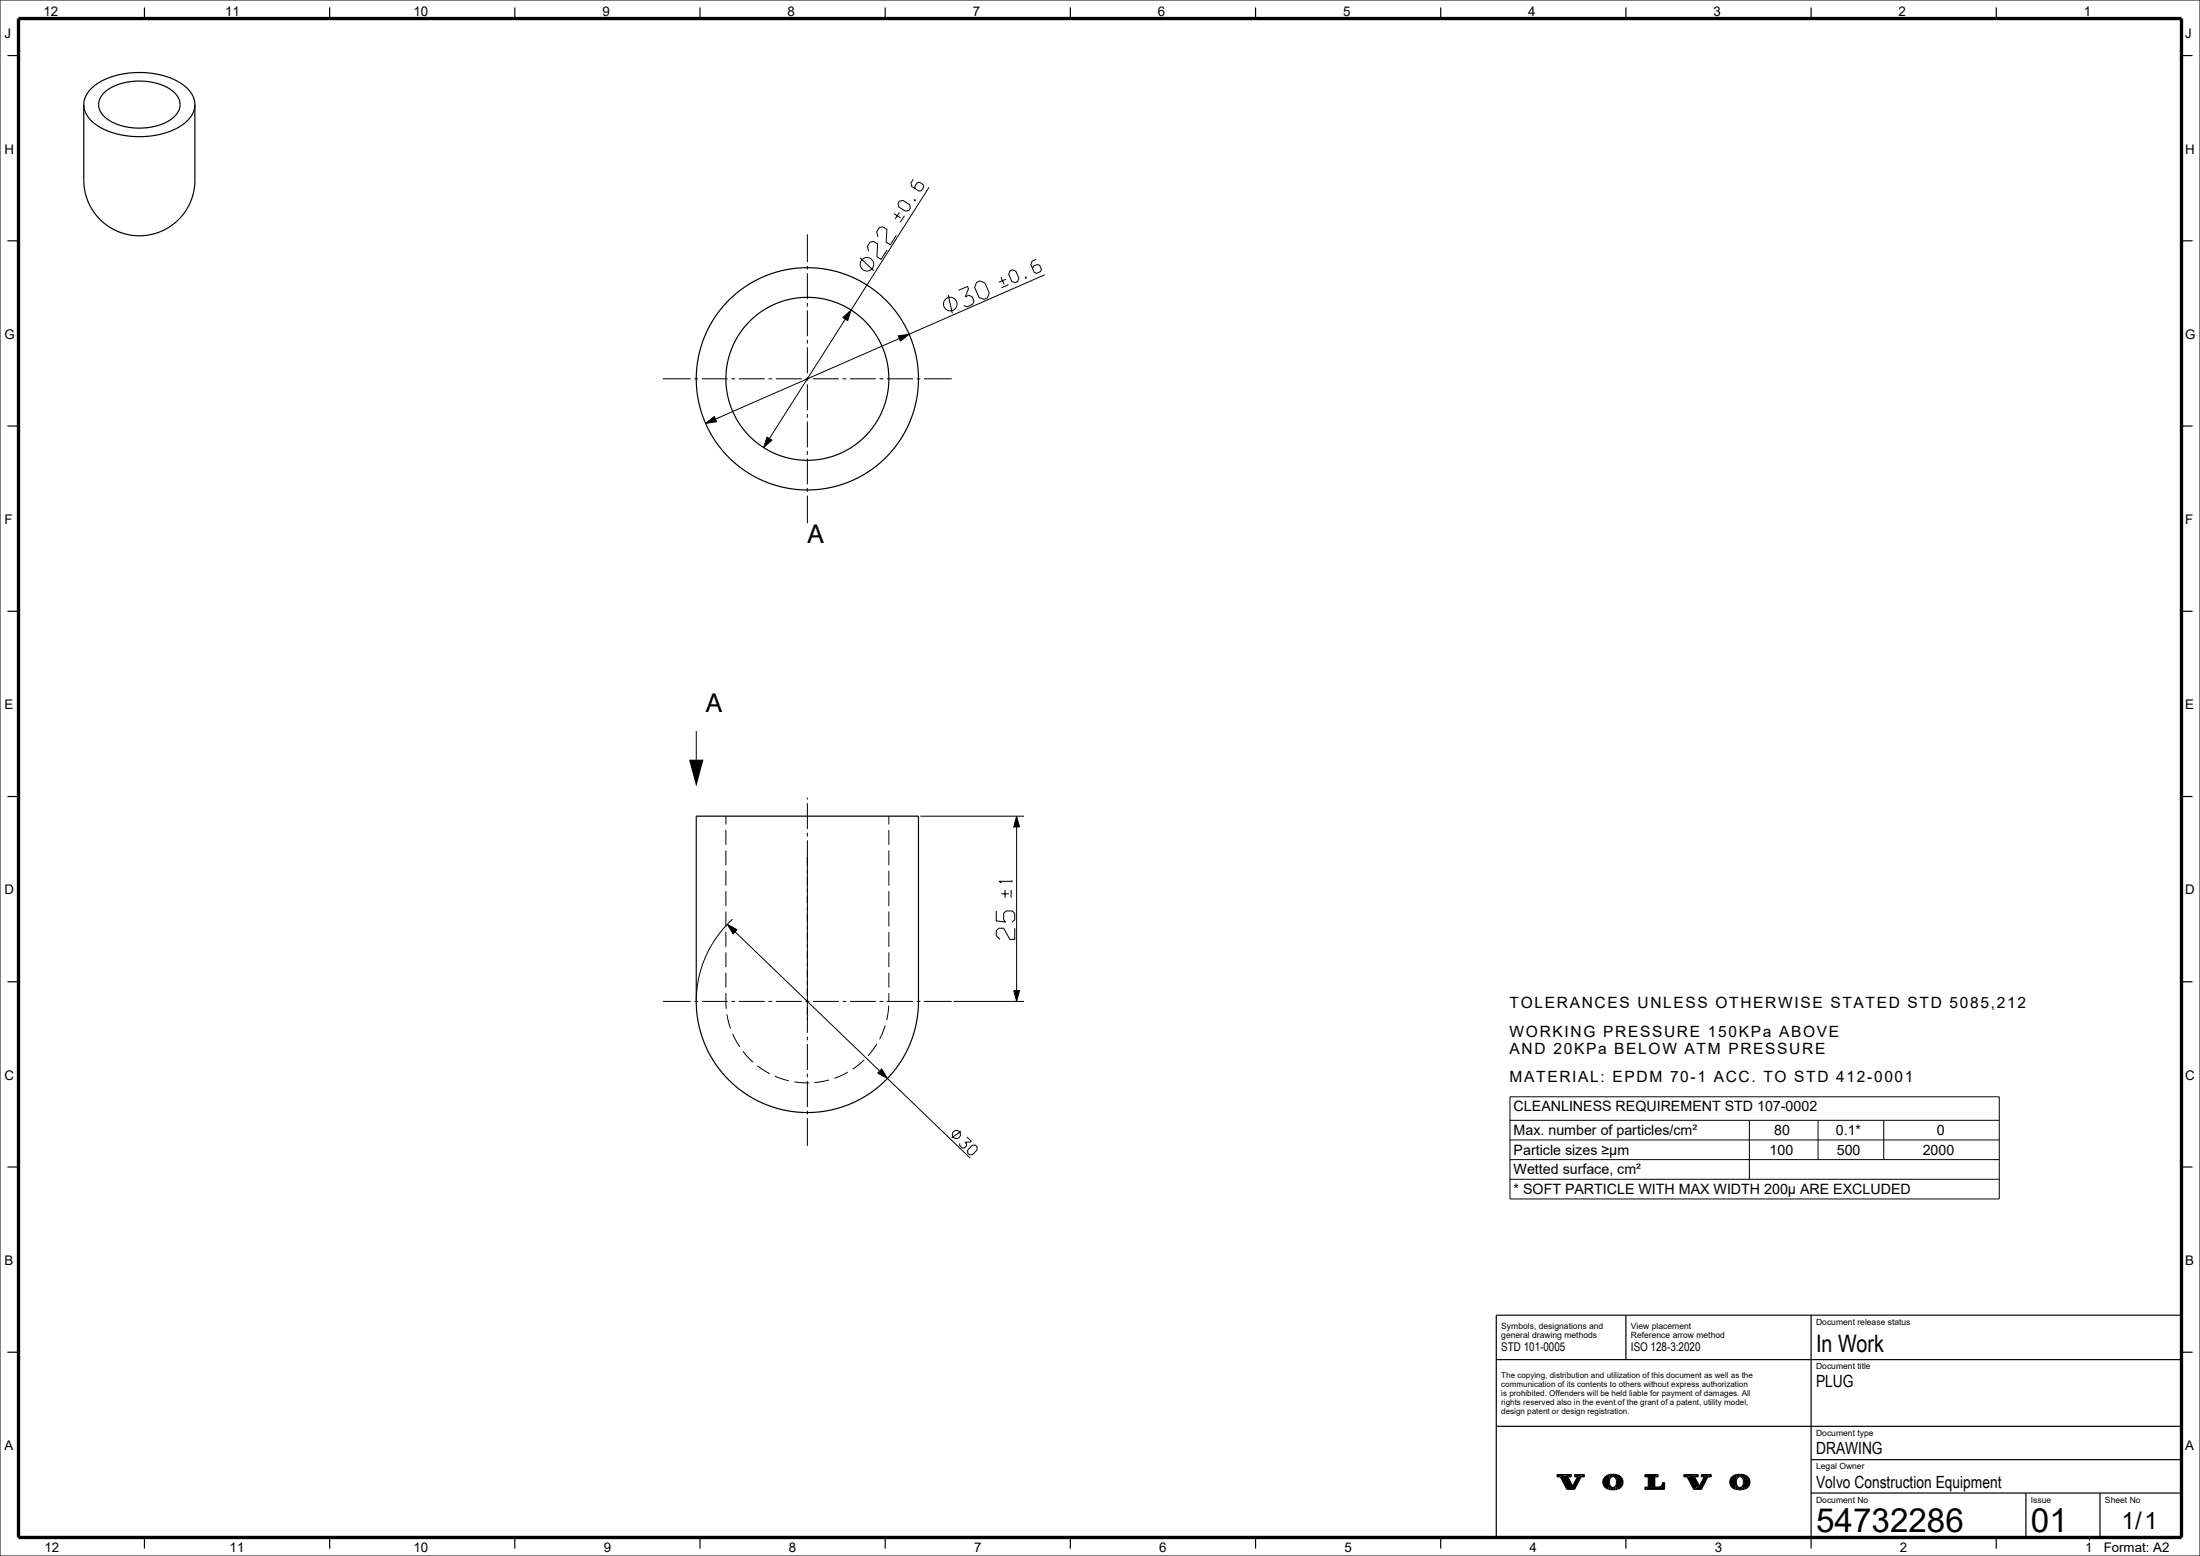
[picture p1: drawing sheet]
<svg xmlns="http://www.w3.org/2000/svg" width="594mm" height="420mm" viewBox="0 0 594 420" stroke-linecap="round" stroke-linejoin="round" font-family="sans-serif">
<g fill="#000">
<path d="M227.6 85.7l2.2-2-.9 2.9z" fill-rule="evenodd"/>
<path d="M242.5 90.7l3-.5-2.4 1.9z" fill-rule="evenodd"/>
<path d="M190.5 114.3l2.4-1.9 .6 1.4z" fill-rule="evenodd"/>
<path d="M207.1 118l1.3 .8-2.2 2z" fill-rule="evenodd"/>
<path d="M186 205.1h3.9l-1.9 7.2z" fill-rule="evenodd"/>
<path d="M274.5 220.3l.8 2.9h-1.6z" fill-rule="evenodd"/>
<path d="M196.4 249.5l2.6 1.5-1.1 1.1z" fill-rule="evenodd"/>
<path d="M273.7 267.4h1.6l-.8 2.9z" fill-rule="evenodd"/>
<path d="M238.1 288.5l1.5 2.6-2.6-1.4z" fill-rule="evenodd"/>
<path d="M420.4 398.6l3.9-.6-1 .6 1.3 2.5 1.3-2.5 1.9-.6v.6h-.9l-1.7 3.4h-2.1l-1.8-3.4z" fill-rule="evenodd"/>
<path d="M423.3 398.6l1-.6v.6z" fill-rule="evenodd"/>
<path d="M420.4 398h3.9l-3.9 .6z" fill-rule="evenodd"/>
<path d="M425.1 398h2.7l-1.9 .6h-.8z" fill-rule="evenodd"/>
<path d="M434.5 398l.1 1.8z" fill-rule="evenodd"/>
<path d="M434.5 398l1.1-.1-1 1.5z" fill-rule="evenodd"/>
<path d="M435.6 397.9l.5 .1-.2 .7-.7-.1z" fill-rule="evenodd"/>
<path d="M436.1 398l.6 .1-.3 1.6-.5-1z" fill-rule="evenodd"/>
<path d="M436.7 398.1a2 2 0 0 1 1.5 1.9 2 2 0 0 1-1.5 2l-.3-2.3z" fill-rule="evenodd"/>
<path d="M446.8 398.6l.9-.6v.6z" fill-rule="evenodd"/>
<path d="M454.6 398h3.9l-3 .6h-.9z" fill-rule="evenodd"/>
<path d="M455.5 398.6l3-.6v.6h-.9l1.3 2.5-1.6 .9z" fill-rule="evenodd"/>
<path d="M459.4 398h2.6l-1.9 .6h-.7z" fill-rule="evenodd"/>
<path d="M460.1 398.6l1.9-.6v.6h-.9l-1.7 3.4h-2.1l1.6-.9z" fill-rule="evenodd"/>
<path d="M468.8 398v1.8z" fill-rule="evenodd"/>
<path d="M468.8 398l1-.1-.9 1.5z" fill-rule="evenodd"/>
<path d="M469.8 397.9l.6 .1-.2 .7-.7-.1z" fill-rule="evenodd"/>
<path d="M470.4 398l.5 .1-.2 1.6-.5-1z" fill-rule="evenodd"/>
<path d="M470.9 398.1a2 2 0 0 1 1.6 1.9 2 2 0 0 1-1.5 2l-.3-2.3z" fill-rule="evenodd"/>
<path d="M433.3 398.7l1.2-.7v2.1l-.2 1.9a1.97 1.97 0 0 1-1-3.3z" fill-rule="evenodd"/>
<path d="M434.5 400.1l.4 2-.6-.1z" fill-rule="evenodd"/>
<path d="M434.6 400.7a.97 .97 0 0 0 .9 .8v.6h-.6z" fill-rule="evenodd"/>
<path d="M435.5 401.5l.7-.5-.1 1.1h-.6z" fill-rule="evenodd"/>
<path d="M436.4 400l.3 2-.6 .1z" fill-rule="evenodd"/>
<path d="M444.1 401.4h.9l-.9 .6z" fill-rule="evenodd"/>
<path d="M444.1 398h3.6l-.9 .6v2.8h-1.8v-2.8h-.9z" fill-rule="evenodd"/>
<path d="M444.1 402l.9-.6h1.8a1.71 1.71 0 0 0 1.9-.5l.2-.7h.6v1.8z" fill-rule="evenodd"/>
<path d="M448.9 400.2h.6z" fill-rule="evenodd"/>
<path d="M467.5 398.7l1.3-.7v2.1l-.3 1.9a1.97 1.97 0 0 1-1-3.3z" fill-rule="evenodd"/>
<path d="M468.8 400.1l.4 2-.7-.1z" fill-rule="evenodd"/>
<path d="M468.9 400.7a.97 .97 0 0 0 .9 .8v.6h-.6z" fill-rule="evenodd"/>
<path d="M469.8 401.5l.7-.5-.1 1.1h-.6z" fill-rule="evenodd"/>
<path d="M470.7 400l.3 2-.6 .1z" fill-rule="evenodd"/>
</g>
<g fill="none" stroke="#000" stroke-width=".27">
<path d="M0 0h594v420h-594zM241.4 57.7l1.8 1.1M242.8 54.3l1-.2 1.8 1.1 .2 1-.4 .6-1 .2-1.7-1.1-.2-1zM242.8 57.4l-1.1 1.7M244.2 58.2l-1.1 1.8M246.6 48.4l-.6 1 .2 1 1.9 1.2 .7-.1 .6-1-.1-.7-1-.6-.7 .1-.6 1 .2 .7M247 53.9l.2 .1-.2 .2-.2-.1zM250.8 50.6l-21 33.1M218 63.3v7.5M218 71.8v1M218 73.8v7M232.2 69.6l3.7 3.5"/>
<path d="M239.5 67.5l-1.6 2.5-1.1-.7 .2-3.4-1.2-.7-.9 .2-.7 1.1 .3 1.4M242 63.5l-1.6 2.6-1.1-.7 .2-3.5-1.2-.7-.9 .2-.7 1.1 .3 1.4M256 79.6l1.1 5M258.8 78.4l2.4-1.1 .3 .6-.9 2.2 .9-.4 .9 .4 .6 1.2-.4 .9-1.5 .6-.9-.3M263.7 76.2l.9-.4 1.3 .6 1.2 2.7-.5 1.3-.9 .4-1.3-.5-1.3-2.7zM270.3 74.8l.8 1.9M271.6 75.3l-1.9 .9M272.3 76.8l-1.9 .9M272.7 73.1l.6-.3 1 .4 .8 1.9-.4 .9-.6 .3-.9-.4-.9-1.9zM276.8 74.9l.2-.1 .1 .2-.2 .1zM279.7 70l-1 .5-.4 .9 1 2.1 .6 .3 1-.5 .3-.6-.5-1.1-.6-.2-1.1 .5-.2 .6M282.1 74.2l-36.6 16"/>
<path d="M218 81.8v1M218 83.8v7M218 91.8v1M218 93.8v7M227.6 85.7l2.2-2-.9 2.9zM228.2 86.1l-20.5 32.3M242.5 90.7l3-.5-2.4 1.9zM242.8 91.4l-49.6 21.7M179 102.3h7.5M187.5 102.3h1M189.5 102.3h7M190.5 114.3l2.4-1.9 .6 1.4z"/>
<path d="M197.5 102.3h1M199.5 102.3h7M207.1 118l1.3 .8-2.2 2zM207.5 102.3h1M209.5 102.3h7M217.5 102.3h1M218 101.8v1M218 103.8v7M218 111.8v1M218 113.8v7M219.5 102.3h7M227.5 102.3h1"/>
<path d="M229.5 102.3h7M237.5 102.3h1M239.5 102.3h7M247.5 102.3h1M249.5 102.3h7.5M218 121.8v1M218 123.8v7M218 131.8v1M218 133.8v7.5M188 197.3v7.8M188 212.3h.1M218 215.3v.5"/>
<path d="M218 216.8v7M196 220.3v2.3M196 224.1v4M196 229.6v4M196 235.1v4M218 224.8v1M218 226.8v52M240 220.3v2.3M240 224.1v4M240 229.6v4M240 235.1v4M248.5 220.3h28"/>
<path d="M273.2 237.9h-3.5l.7 .5M273.2 237.7v.4M274.5 220.3l.8 2.9h-1.6zM274.5 223.2v44.2M196 240.6v4M196 246.1v4M196 251.6v4M196 257.1v4M196.4 249.5l2.6 1.5-1.1 1.1zM197.8 248.1l-2.1 2.1-1.9 2.4-1.8 2.7-1.3 2.6-1.1 2.8-.9 3.2-.5 2.7-.2 3.2M198.5 251.5l39 37.6M240 240.6v4"/>
<path d="M240 246.1v4M240 251.6v4M240 257.1v4M269 245.9v2.7l2.5 .3-.5-.7v-1.6l.7-.7h1.6l.7 .7v1.6l-.7 .7M270.3 241.3h2.1M271.4 240.2v2.1M273 240.2v2.1M274 250.6v3h-1.3l-1.7-3h-1.3l-.7 .6v1.4l1 1M179 270.3h7.5M187.5 270.3h1M189.5 270.3h7M196 268.1l.1 4.2"/>
<path d="M196 262.6v4M196.3 273.8l1 3.9M197.5 270.3h1M197.8 279.1l1.9 3.5M199.5 270.3h7M207.5 270.3h1M209.5 270.3h7M217.5 270.3h1M218 279.8v1M219.5 270.3h7M227.5 270.3h1M229.5 270.3h7"/>
<path d="M237.5 270.3h1M239 276.8l-1.5 3.7M239.5 270.3h7M240 271.4l-.6 4M240 262.6v4M240 268.1v2.3M247.5 270.3h1M249.5 270.3h7.5M257.5 270.3h19M273.7 267.4h1.6l-.8 2.9zM200.6 283.8l2.7 2.9M204.5 287.7l3.3 2.1"/>
<path d="M209.2 290.5l3.8 1.2M214.4 292l4 .3M218 281.8v7M218 289.8v1M218 291.8v7M218 299.8v1M223.9 291.5l-4 .7M228.9 289.4l-3.6 1.7M233.3 286.1l-3.1 2.5M236.7 281.8l-2.4 3.2M238.1 288.5l1.5 2.6-2.6-1.4zM239.6 291.1l22.4 21.5"/>
<path d="M407.7 296.1h132.1v27.5h-132.1zM218 301.8v7.5M259.5 305.4l-2.5 1.7M261.1 306.9l1.1 1.1-.3 .3h-1.4l.5 .4v.6l-.6 .6h-.6l-.7-.7v-.6M262.5 309.1h.9l.4 .4v.9l-1.2 1.3h-.9l-.4-.4v-.9zM407.7 302.4h132.1M407.7 307.7h132.1M407.7 313h132.1M407.7 318.3h132.1M472.3 302.4v15.9M490.9 302.4v10.6M508.6 302.4v10.6"/>
<path d="M420.4 398h3.9v.6h-1l1.3 2.5 1.3-2.5h-.8v-.6h2.7v.6h-.9l-1.7 3.4h-2.1l-1.8-3.4h-.9zM433.4 398.6a3.3 3.3 0 0 1 4.7 .7 2.17 2.17 0 0 1-2.6 2.8 2.14 2.14 0 0 1-2.4-.9 2.14 2.14 0 0 1 .3-2.6zM435 398.8a1.15 1.15 0 0 1 1.3 .3 1.15 1.15 0 0 1 .1 1.3 .99 .99 0 0 1-1.1 1.1 .99 .99 0 0 1-.8-1.4l.1-.7zM444.1 398h3.6v.6h-.9v2.8h.9a1.14 1.14 0 0 0 1.2-1.2h.6v1.8h-5.4v-.6h.9v-2.8h-.9zM454.6 398h3.9v.6h-.9l1.3 2.5 1.2-2.5h-.7v-.6h2.6v.6h-.9l-1.7 3.4h-2.1l-1.8-3.4h-.9zM467.7 398.6a3.3 3.3 0 0 1 4.6 .7 2.17 2.17 0 0 1-2.5 2.8 2.14 2.14 0 0 1-2.4-.9 2.14 2.14 0 0 1 .3-2.6zM469.3 398.8a1.15 1.15 0 0 1 1.2 .3 1.15 1.15 0 0 1 .2 1.3 .99 .99 0 0 1-1.1 1.1 .99 .99 0 0 1-.8-1.4l.1-.7zM448.9 400.2h.1M564 415.6h.1M564 415h.1"/>
<circle cx="234.1" cy="71.3" r="1.83"/>
<circle cx="256.6" cy="82.1" r="1.83"/>
<circle cx="258.2" cy="306.2" r="1.1"/>
</g>
<g fill="none" stroke="#000" stroke-width=".32">
<path d="M2 15h3M39 2v3M89 2v3M139 2v3M189 2v3M239 2v3M289 2v3M339 2v3M389 2v3M439 2v3M489 2v3M539 2v3"/>
<path d="M589 15h3M22.6 28.2l.3 1.6 .8 1.7 1.4 1.5 1.9 1.3 2.3 1.1 2.4 .8 2.6 .5 3 .2 2.8-.1 2.8-.5 2.7-.7 2.4-1.1 2.1-1.4 1.3-1.4 .9-1.7 .3-1.8M22.6 28.2l.3-1.6 .8-1.5 1.2-1.4 2-1.5 2.3-1.1 2.6-.9 2.6-.4 3-.2 2.7 .1 3.4 .6 2.4 .7 2.4 1.1 1.8 1.4 1.4 1.5 .9 1.7 .2 1.5M22.6 28.2v21.2l.4 2.7 .8 2.4 1 2 1.4 1.8 1.3 1.4 1.8 1.4 2.2 1.2 1.9 .7 2.2 .5 2 .1 2.2-.1 2-.4 1.8-.7 2-1.1 1.8-1.3 1.6-1.6 1.5-2 .9-1.8 .8-2.4 .4-2.7v-21.3M28.1 25l2.2-1.5 3.4-1.2 4-.4 3.4 .3 3.3 1 2.5 1.6 .8 .9 .6 1.1 .3 1v1.1l-.6 1.4-1.1 1.3-1.3 1-2 .9-2.2 .7-2.4 .3-2.3 .1-2.4-.3-2.3-.6-2-.9-1.5-1-1.2-1.3-.5-1.3-.1-1.4 .4-1.5zM2 65h3M589 65h3M2 115h3M589 115h3M2 165h3M589 165h3M2 215h3"/>
<path d="M589 215h3M188 220.3h60v50.3l-.6 5.4-.7 2.9-1.1 3.1-1.4 2.9-1.6 2.5-2 2.6-2.1 2.2-2.5 2.1-2.7 1.8-2.8 1.5-2.6 1-2.9 .9-2.9 .5-3 .3-3-.1-3-.3-2.7-.6-2.8-.9-2.5-1-2.5-1.3-2.5-1.7-2.3-1.9-2.1-2.1-3.3-4.4-1.6-3.1-1.4-3.5-.9-3.4-.4-3.7zM2 265h3M589 265h3M2 315h3M589 315h3M439 355v12M489 355v63M589 355h-185v60M2 365h3M404 367h185M589 365h3"/>
<path d="M404 385h185M489 394h100M39 415v3M89 415v3M139 415v3M189 415v3M239 415v3M289 415v3M339 415v3M389 415v3M439 415v3M489 403h100"/>
<path d="M539 415v3M547 403v12M567 403v12"/>
<circle cx="218" cy="102.3" r="30"/>
<circle cx="218" cy="102.3" r="22"/>
</g>
<path d="M5 5h584v410h-584z" fill="none" stroke="#000" stroke-width=".9" stroke-linecap="butt"/>
<g font-size="9">
<text x="490.4" y="413.6">54732286</text>
<text x="548.4" y="413.6">01</text>
</g>
<g font-size="7">
<text x="218" y="146.6">A</text>
<text x="190.6" y="192.3">A</text>
</g>
<text font-size="6.5" x="490.4" y="365">In Work</text>
<text font-size="6.4" x="572.8" y="412.7">1/1</text>
<g font-size="4.5">
<text x="490.4" y="374.4">PLUG</text>
<text x="490.4" y="392.6">DRAWING</text>
<text x="490.4" y="401.6">Volvo Construction Equipment</text>
</g>
<g font-size="4.2">
<text x="407.6" y="272.1">TOLERANCES UNLESS OTHERWISE STATED STD 5085,212</text>
<text x="407.6" y="279.8">WORKING PRESSURE 150KPa ABOVE</text>
<text x="407.6" y="284.5">AND 20KPa BELOW ATM PRESSURE</text>
<text x="407.6" y="292.1">MATERIAL: EPDM 70-1 ACC. TO STD 412-0001</text>
</g>
<g font-size="3.8">
<text x="408.7" y="300">CLEANLINESS REQUIREMENT STD 107-0002</text>
<text x="408.7" y="306.4">Max. number of particles/cm²</text>
<text x="408.7" y="311.7">Particle sizes ≥µm</text>
<text x="477.8" y="311.7">100</text>
<text x="479.1" y="306.4">80</text>
<text x="495.7" y="306.4">0.1*</text>
<text x="495.9" y="311.7">500</text>
<text x="519.1" y="311.7">2000</text>
<text x="522.9" y="306.4">0</text>
<text x="408.7" y="317">Wetted surface, cm²</text>
<text x="408.7" y="322.3">* SOFT PARTICLE WITH MAX WIDTH 200µ ARE EXCLUDED</text>
</g>
<g font-size="3.6">
<text x="11.8" y="4.2">12</text>
<text x="60.8" y="4.2">11</text>
<text x="111.6" y="4.2">10</text>
<text x="162.6" y="4.2">9</text>
<text x="212.6" y="4.2">8</text>
<text x="262.6" y="4.2">7</text>
<text x="312.6" y="4.2">6</text>
<text x="362.6" y="4.2">5</text>
<text x="412.6" y="4.2">4</text>
<text x="462.6" y="4.2">3</text>
<text x="512.6" y="4.2">2</text>
<text x="562.6" y="4.2">1</text>
<text x="1.2" y="10.2">J</text>
<text x="590" y="10.2">J</text>
<text x="1.2" y="41.4">H</text>
<text x="590" y="41.4">H</text>
<text x="1.2" y="91.4">G</text>
<text x="590" y="91.4">G</text>
<text x="1.2" y="141.4">F</text>
<text x="590" y="141.4">F</text>
<text x="1.2" y="191.4">E</text>
<text x="590" y="191.4">E</text>
<text x="1.2" y="241.4">D</text>
<text x="590" y="241.4">D</text>
<text x="1.2" y="291.4">C</text>
<text x="590" y="291.4">C</text>
<text x="1.2" y="341.4">B</text>
<text x="590" y="341.4">B</text>
<text x="1.2" y="391.4">A</text>
<text x="590" y="391.4">A</text>
<text x="12" y="418.8">12</text>
<text x="62" y="418.8">11</text>
<text x="111.6" y="418.8">10</text>
<text x="163" y="418.8">9</text>
<text x="213" y="418.8">8</text>
<text x="263" y="418.8">7</text>
<text x="313" y="418.8">6</text>
<text x="363" y="418.8">5</text>
<text x="413" y="418.8">4</text>
<text x="463" y="418.8">3</text>
<text x="513" y="418.8">2</text>
<text x="563" y="418.8">1</text>
<text x="568" y="418.8">Format: A2</text>
</g>
<g font-size="3.2">
<text x="405.3" y="364.7">STD 101-0005</text>
<text x="440.4" y="364.7">ISO 128-3:2020</text>
</g>
<g font-size="2.3">
<text x="405.3" y="358.6">Symbols, designations and</text>
<text x="440.4" y="358.6">View placement</text>
<text x="490.4" y="357.6">Document release status</text>
<text x="405.3" y="361.2">general drawing methods</text>
<text x="440.4" y="361.2">Reference arrow method</text>
<text x="490.4" y="369.6">Document title</text>
<text x="490.4" y="387.6">Document type</text>
<text x="490.4" y="396.6">Legal Owner</text>
<text x="490.4" y="405.6">Document No</text>
<text x="548.4" y="405.6">Issue</text>
<text x="568.3" y="405.6">Sheet No</text>
</g>
<g font-size="2.2">
<text x="405.3" y="371.9">The copying, distribution and utilization of this document as well as the</text>
<text x="405.3" y="374.3">communication of its contents to others without express authorization</text>
<text x="405.3" y="376.7">is prohibited. Offenders will be held liable for payment of damages. All</text>
<text x="405.3" y="379.2">rights reserved also in the event of the grant of a patent, utility model,</text>
<text x="405.3" y="381.6">design patent or design registration.</text>
</g>
</svg>
